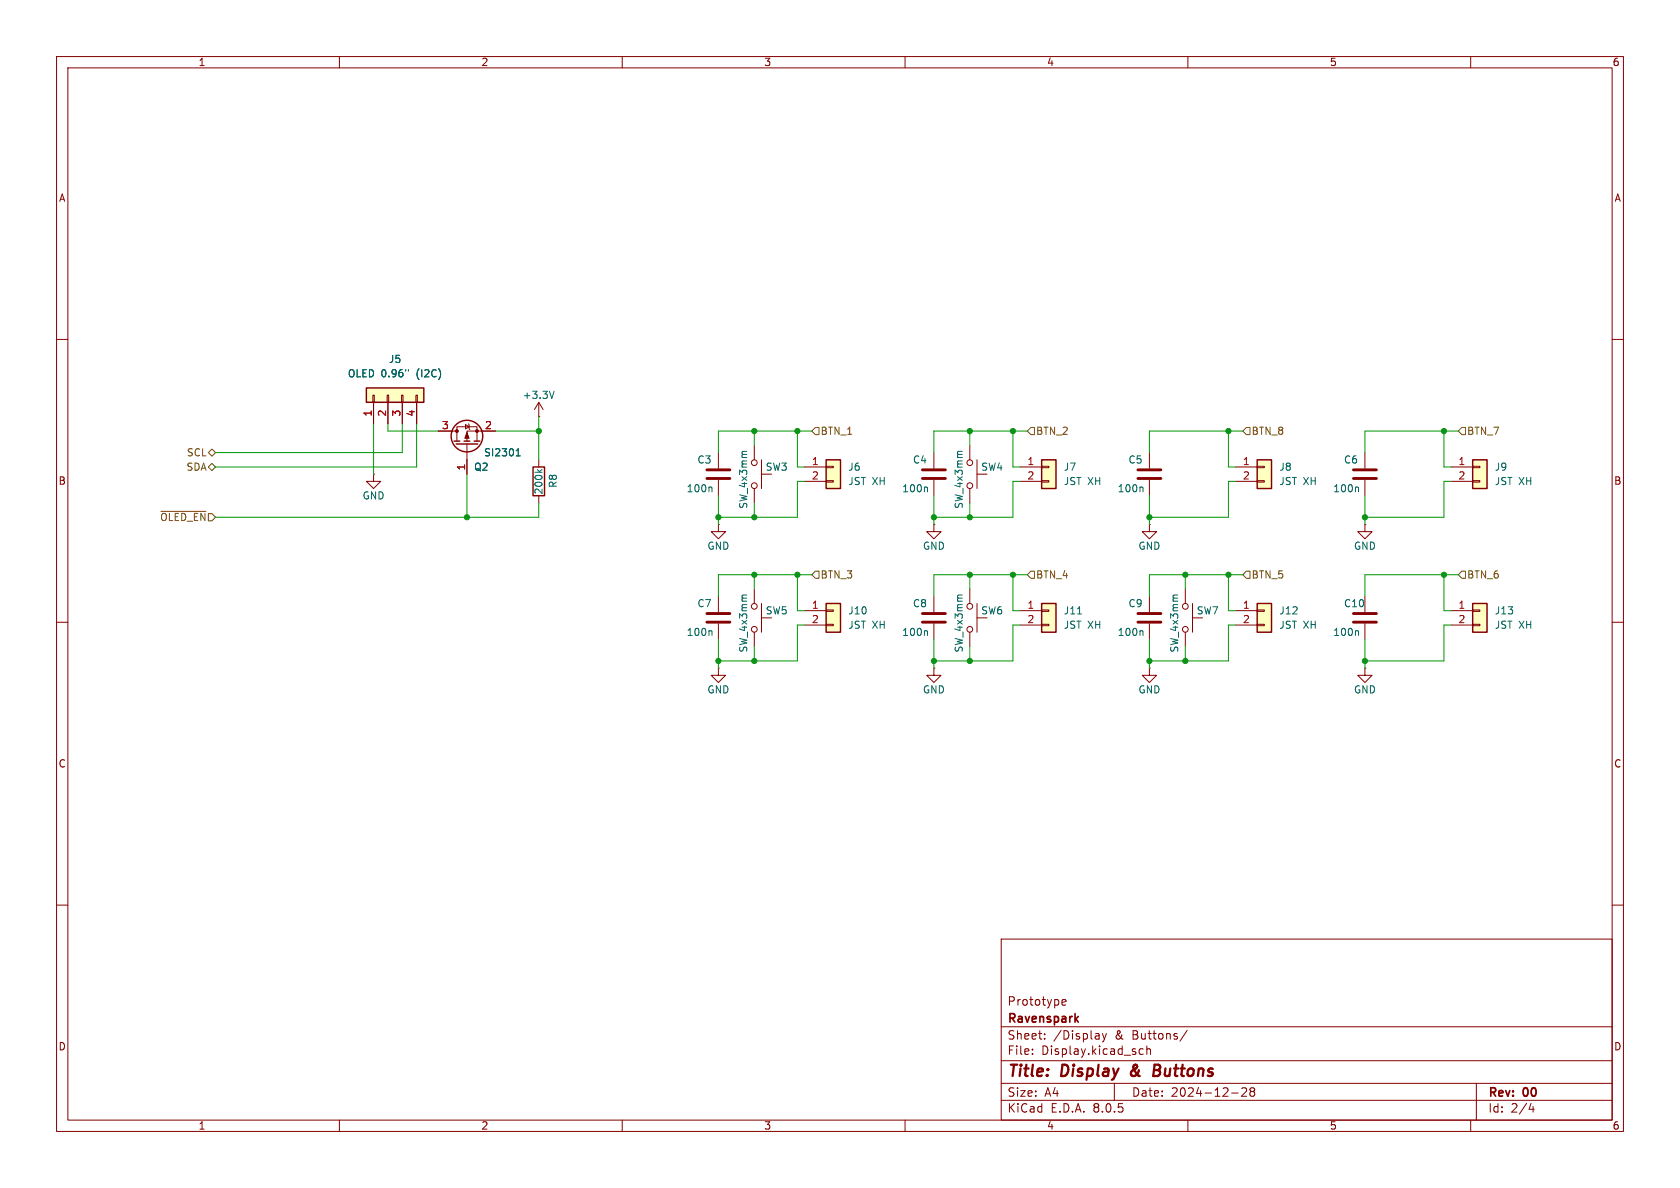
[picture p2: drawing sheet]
<svg xmlns="http://www.w3.org/2000/svg" width="297mm" height="210mm" viewBox="0 0 297 210" stroke-linecap="round" stroke-linejoin="round" font-family="sans-serif">
<g fill="none" stroke="#840000" stroke-width=".18">
<path d="M10 10h277v190h-277zM12 12h273v186h-273zM60 10v2M110 10v2M160 10v2M210 10v2M260 10v2M10 60h2M285 60h2M165.1 92.7v1.3h-1.3l1.3 1.3 1.3-1.3h-1.3M165.1 92.7h.1M203.2 92.7v1.3h-1.3l1.3 1.3 1.3-1.3h-1.3"/>
<path d="M203.2 92.7h.1M10 110h2M241.3 118.1v1.3h-1.3l1.3 1.3 1.3-1.3h-1.3M241.3 118.1h.1M241.3 105.4v2.8M241.3 110.2v2.8M285 110h2M10 160h2M285 160h2M177 166h108v32h-108zM187.7 177.2l.8-.1-.1-.3-.4-.1-.3 .2 .1 .7h.6M60 198v2"/>
<path d="M110 198v2M160 198v2M177 194.5h108M177 191.5h108M177 187.5h108M177 181.5h108M182.5 186.3v.1M182.5 185.5v.1M184.7 183.6v.1M184.7 182.8v.1M194.9 182.7l.3 1M195.2 183.7l-.1 .4-.2 .1"/>
<path d="M195.6 182.7l-.4 1M197 191.5v3M201.4 186.1l.3 .3 .4-.1M202.1 185.5l-.4-.1-.3 .3M202.7 185.5l.3-.1 .3 .1 .1 .9M202.7 184.9v1.5M209.9 182.1l-1.3 2M210 198v2M217.7 193.2h1.2M219.5 192.4l.6-.1 .2 .1 .1 .3-.9 1.1h.9M221.2 192.9l-.2-.2 .2-.4 .5 .1 .1 .2-.3 .3M221.2 192.9l-.2 .3v.3l.2 .3 .5-.1 .1-.2-.1-.4-.2-.2"/>
<path d="M221.2 192.9h.3M260 198v2M261 191.5v6.5M270.7 195l-.4 1.1h.9M271 195.6v1"/>
</g>
<path d="M200.1 189.4a.53 .53 0 0 0 0 .7M204 189.2h.7M204.7 189.2l.2 .1M204.8 188.2h-.7l-.2 2 .9-.1M204.9 189.1l-.2 .1" fill="none" stroke="#840000" stroke-width=".4"/>
<path d="M190.6 179.7l-.5 .6M190.2 180.1l.4 .6" fill="none" stroke="#840000" stroke-width=".3"/>
<path d="M239.3 110h4M239.3 108.5h4" fill="none" stroke="#840000" stroke-width=".51"/>
<path d="M240 111.5l.2 .2v.6" fill="none" stroke="#006464" stroke-width=".18"/>
<path d="M184.1 106.7h2.6v5.1h-2.6z" fill="#ffffc2"/>
<path d="M180.3 108h3.8M180.3 110.5h3.8M184.1 110.4h1.3v.2h-1.3zM184.1 107.8h1.3v.3h-1.3z" fill="none" stroke="#840000" stroke-width=".18"/>
<path d="M184.1 106.7h2.6v5.1h-2.6z" fill="none" stroke="#840000" stroke-width=".25"/>
<path d="M190.5 108.5h.7" fill="none" stroke="#006464" stroke-width=".18"/>
<path d="M260.3 106.7h2.6v5.1h-2.6z" fill="#ffffc2"/>
<path d="M256.5 108h3.8M256.5 110.5h3.8M260.3 110.4h1.3v.2h-1.3zM260.3 107.8h1.3v.3h-1.3z" fill="none" stroke="#840000" stroke-width=".18"/>
<path d="M260.3 106.7h2.6v5.1h-2.6z" fill="none" stroke="#840000" stroke-width=".25"/>
<path d="M146 81.3h2.6v5.1h-2.6z" fill="#ffffc2"/>
<path d="M142.2 82.6h3.8M142.2 85.1h3.8M146 85h1.3v.2h-1.3zM146 82.4h1.3v.3h-1.3zM165.1 118.1v1.3h-1.3l1.3 1.3 1.3-1.3h-1.3M165.1 118.1h.1" fill="none" stroke="#840000" stroke-width=".18"/>
<path d="M146 81.3h2.6v5.1h-2.6z" fill="none" stroke="#840000" stroke-width=".25"/>
<path d="M184.1 81.3h2.6v5.1h-2.6z" fill="#ffffc2"/>
<path d="M180.3 82.6h3.8M180.3 85.1h3.8M184.1 85h1.3v.2h-1.3zM184.1 82.4h1.3v.3h-1.3zM241.3 80v2.8M241.3 84.8v2.8" fill="none" stroke="#840000" stroke-width=".18"/>
<path d="M184.1 81.3h2.6v5.1h-2.6z" fill="none" stroke="#840000" stroke-width=".25"/>
<path d="M239.3 84.6h4M239.3 83.1h4" fill="none" stroke="#840000" stroke-width=".51"/>
<path d="M240 86.1l.2 .2v.6" fill="none" stroke="#006464" stroke-width=".18"/>
<path d="M260.3 81.3h2.6v5.1h-2.6z" fill="#ffffc2"/>
<g fill="none" stroke="#840000" stroke-width=".18">
<path d="M133.3 78.7v2.6M171.4 78.7v2.6M133.3 86.4v2.5M134.6 83.8h1.8M134.6 81.3v5.1M165.1 80v2.8M165.1 84.8v2.8M171.4 86.4v2.5M172.7 83.8h1.8M172.7 81.3v5.1M203.2 80v2.8M203.2 84.8v2.8"/>
<path d="M241.3 92.7v1.3h-1.3l1.3 1.3 1.3-1.3h-1.3M241.3 92.7h.1M256.5 82.6h3.8M256.5 85.1h3.8M260.3 85h1.3v.2h-1.3zM260.3 82.4h1.3v.3h-1.3z"/>
<circle cx="133.4" cy="81.8" r=".51"/>
<circle cx="133.4" cy="85.9" r=".51"/>
<circle cx="171.5" cy="85.9" r=".51"/>
<circle cx="171.5" cy="81.8" r=".51"/>
</g>
<path d="M260.3 81.3h2.6v5.1h-2.6z" fill="none" stroke="#840000" stroke-width=".25"/>
<path d="M163.1 84.6h4M163.1 83.1h4M201.2 84.6h4M201.2 83.1h4" fill="none" stroke="#840000" stroke-width=".51"/>
<path d="M132 79.8h-.6l-.2 .2M170.1 79.8h-.6l-.2 .2M163.8 86.1l.2 .2v.6M201.9 86.1l.2 .2v.6" fill="none" stroke="#006464" stroke-width=".18"/>
<path d="M146 106.7h2.6v5.1h-2.6z" fill="#ffffc2"/>
<g fill="none" stroke="#840000" stroke-width=".18">
<path d="M133.3 104.1v2.6M133.3 111.8v2.5M134.6 109.2h1.8M134.6 106.7v5.1M142.2 108h3.8M142.2 110.5h3.8M146 110.4h1.3v.2h-1.3zM146 107.8h1.3v.3h-1.3zM165.1 105.4v2.8M165.1 110.2v2.8M171.4 104.1v2.6M171.4 111.8v2.5"/>
<path d="M172.7 109.2h1.8M172.7 106.7v5.1"/>
<circle cx="133.4" cy="107.2" r=".51"/>
<circle cx="133.4" cy="111.3" r=".51"/>
<circle cx="171.5" cy="107.2" r=".51"/>
<circle cx="171.5" cy="111.3" r=".51"/>
</g>
<path d="M146 106.7h2.6v5.1h-2.6z" fill="none" stroke="#840000" stroke-width=".25"/>
<path d="M132 105.2h-.6l-.2 .2M163.8 111.5l.2 .2v.6M170.1 105.2h-.6l-.2 .2" fill="none" stroke="#006464" stroke-width=".18"/>
<path d="M163.1 110h4M163.1 108.5h4" fill="none" stroke="#840000" stroke-width=".51"/>
<path d="M222.2 106.7h2.6v5.1h-2.6z" fill="#ffffc2"/>
<path d="M95.2 81.3v1.3M95.2 87.6v1.3M127 92.7v1.3h-1.3l1.3 1.3 1.3-1.3h-1.3M127 92.7h.1M127 80v2.8M127 84.8v2.8M127 118.1v1.3h-1.3l1.3 1.3 1.3-1.3h-1.3M127 118.1h.1M218.4 108h3.8M218.4 110.5h3.8M222.2 110.4h1.3v.2h-1.3zM222.2 107.8h1.3v.3h-1.3z" fill="none" stroke="#840000" stroke-width=".18"/>
<path d="M94.2 82.6h2.1v5h-2.1zM222.2 106.7h2.6v5.1h-2.6z" fill="none" stroke="#840000" stroke-width=".25"/>
<path d="M125 84.6h4M125 83.1h4" fill="none" stroke="#840000" stroke-width=".51"/>
<path d="M95 83l.5 .5M95.8 83l-.5 .4M125.7 86.1l.2 .2v.6" fill="none" stroke="#006464" stroke-width=".18"/>
<path d="M64.8 68.6h10.1v2.5h-10.1z" fill="#ffffc2"/>
<g fill="none" stroke="#840000" stroke-width=".18">
<path d="M65.9 69.9h.3v1.2h-.3zM66 71.1v3.8M68.5 69.9h.2v1.2h-.2zM68.6 71.1v3.8M71 69.9h.2v1.2h-.2zM71.1 71.1v3.8M73.5 69.9h.3v1.2h-.3zM73.7 71.1v3.8M77.5 76.2h3.3M80.8 78v-2.6h3.5v2.6M82.3 75.1l.6 .3-.6 .4zM82.5 78.5v5.3"/>
<path d="M82.8 74.9l.1 .2v.7l.2 .1M87.6 76.2h-5.1v1.8M95.2 73.7h.1M95.2 71.1l-.7 1.3M95.2 71.1v2.6M95.2 71.1l.8 1.3M66 83.8v1.3h-1.2l1.2 1.3 1.3-1.3h-1.3M66 83.8h.1M127 105.4v2.8M127 110.2v2.8"/>
</g>
<g fill="none" stroke="#840000" stroke-width=".25">
<path d="M64.8 68.6h10.1v2.5h-10.1zM80.3 78h1M80.6 78.5h3.9M82 78h1.1M83.8 78h1"/>
<circle cx="82.5" cy="77.1" r="2.79"/>
</g>
<path d="M72.2 65.3v.3M91.3 79.7l.3-.4v1.3M98 69.2l-.5 1.2M91.3 80.6h.7M125.7 111.5l.2 .2v.6" fill="none" stroke="#006464" stroke-width=".18"/>
<path d="M125 110h4M125 108.5h4" fill="none" stroke="#840000" stroke-width=".51"/>
<g fill="#840000" stroke="#840000" stroke-width=".18">
<path d="M82.5 76.5l.4 1h-.7z"/>
<circle cx="84.3" cy="76.2" r=".25"/>
<circle cx="80.8" cy="76.2" r=".25"/>
</g>
<path d="M222.2 81.3h2.6v5.1h-2.6z" fill="#ffffc2"/>
<g fill="none" stroke="#840000" stroke-width=".18">
<path d="M66 71.1v3.8M68.6 71.1v3.8M71.1 71.1v3.8M73.7 71.1v3.8M77.5 76.2h2.5M85.1 76.2h2.5M82.5 81.3v2.5M218.4 82.6h3.8M218.4 85.1h3.8M222.2 85h1.3v.2h-1.3zM222.2 82.4h1.3v.3h-1.3zM203.2 118.1v1.3h-1.3l1.3 1.3 1.3-1.3h-1.3"/>
<path d="M203.2 118.1h.1M203.2 105.4v2.8M203.2 110.2v2.8M209.5 104.1v2.6M209.5 111.8v2.5M210.8 109.2h1.8M210.8 106.7v5.1"/>
<circle cx="209.6" cy="111.3" r=".51"/>
<circle cx="209.6" cy="107.2" r=".51"/>
</g>
<path d="M222.2 81.3h2.6v5.1h-2.6z" fill="none" stroke="#840000" stroke-width=".25"/>
<path d="M201.2 110h4M201.2 108.5h4" fill="none" stroke="#840000" stroke-width=".51"/>
<path d="M72.2 65.3v.3M91.3 79.7l.3-.4v1.3M91.3 80.6h.7M201.9 111.5l.2 .2v.6M208.2 105.2h-.6l-.2 .2" fill="none" stroke="#006464" stroke-width=".18"/>
<path d="M144.1 75.6h.7v1.2h-.7l-.6-.6zM182.2 75.6h.7v1.2h-.7l-.6-.6zM220.3 75.6h.7v1.2h-.7l-.6-.6zM257.8 76.2l.6-.6h.7v1.2h-.7zM28.4 90.4h8M36.8 82.6l.7-.7 .6 .7-.6 .6zM36.8 80l.7-.6 .6 .6-.6 .6zM144.1 101h.7v1.2h-.7l-.6-.6zM182.2 101h.7v1.2h-.7l-.6-.6zM220.3 101h.7v1.2h-.7l-.6-.6zM257.8 101.6l.6-.6h.7v1.2h-.7z" fill="none" stroke="#725600" stroke-width=".18"/>
<g fill="none" stroke="#009600" stroke-width=".18">
<path d="M66 74.9v8.9M68.6 74.9v1.3h8.9M71.1 74.9v5.1h-33M73.7 74.9v7.7h-35.6M87.6 76.2h7.6M95.2 73.7v7.6M133.3 76.2v2.5M141 76.2v6.4h1.2M143.5 76.2h-16.5v3.8M171.4 76.2v2.5M179.1 76.2v6.4h1.2M181.6 76.2h-16.5v3.8"/>
<path d="M217.2 76.2v6.4h1.2M219.7 76.2h-16.5v3.8M255.3 76.2v6.4h1.2M257.8 76.2h-16.5v3.8M82.5 83.8v7.6M95.2 88.9v2.5h-57.1M127 87.6v5.1M133.3 88.9v2.5M142.2 85.1h-1.2v6.3h-14M165.1 87.6v5.1M171.4 88.9v2.5M180.3 85.1h-1.2v6.3h-14"/>
<path d="M203.2 87.6v5.1M218.4 85.1h-1.2v6.3h-14M241.3 87.6v5.1M256.5 85.1h-1.2v6.3h-14M127 113v5.1M133.3 101.6v2.5M133.3 114.3v2.5M141 101.6v6.4h1.2M142.2 110.5h-1.2v6.3h-14M143.5 101.6h-16.5v3.8M165.1 113v5.1M171.4 101.6v2.5"/>
<path d="M171.4 114.3v2.5M179.1 101.6v6.4h1.2M180.3 110.5h-1.2v6.3h-14M181.6 101.6h-16.5v3.8M203.2 113v5.1M209.5 101.6v2.5M209.5 114.3v2.5M217.2 101.6v6.4h1.2M218.4 110.5h-1.2v6.3h-14M219.7 101.6h-16.5v3.8M241.3 113v5.1M255.3 101.6v6.4h1.2"/>
<path d="M256.5 110.5h-1.2v6.3h-14M257.8 101.6h-16.5v3.8"/>
</g>
<g fill="#009600" stroke="#009600" stroke-width=".18">
<circle cx="255.3" cy="101.6" r=".46"/>
<circle cx="255.3" cy="76.2" r=".46"/>
<circle cx="241.3" cy="91.4" r=".46"/>
<circle cx="241.3" cy="116.8" r=".46"/>
<circle cx="133.3" cy="101.6" r=".46"/>
<circle cx="141" cy="101.6" r=".46"/>
<circle cx="171.4" cy="116.8" r=".46"/>
<circle cx="165.1" cy="116.8" r=".46"/>
<circle cx="133.3" cy="91.4" r=".46"/>
<circle cx="141" cy="76.2" r=".46"/>
<circle cx="133.3" cy="76.2" r=".46"/>
<circle cx="179.1" cy="101.6" r=".46"/>
<circle cx="171.4" cy="101.6" r=".46"/>
<circle cx="165.1" cy="91.4" r=".46"/>
<circle cx="171.4" cy="91.4" r=".46"/>
<circle cx="171.4" cy="76.2" r=".46"/>
<circle cx="179.1" cy="76.2" r=".46"/>
<circle cx="127" cy="91.4" r=".46"/>
<circle cx="82.5" cy="91.4" r=".46"/>
<circle cx="133.3" cy="116.8" r=".46"/>
<circle cx="127" cy="116.8" r=".46"/>
<circle cx="95.2" cy="76.2" r=".46"/>
<circle cx="209.5" cy="101.6" r=".46"/>
<circle cx="203.2" cy="116.8" r=".46"/>
<circle cx="209.5" cy="116.8" r=".46"/>
<circle cx="203.2" cy="91.4" r=".46"/>
<circle cx="217.2" cy="101.6" r=".46"/>
<circle cx="217.2" cy="76.2" r=".46"/>
</g>
<g font-size="2.8" fill="#840000">
<text x="178" y="190.9">Title:</text>
<text x="187.7" y="190.9">Display</text>
<text x="200.7" y="190.9">&amp;</text>
<text x="205.5" y="190.9">Buttons</text>
</g>
<g font-size="2.1" fill="#840000">
<text x="178" y="178">Prototype</text>
<text x="178" y="184">Sheet:</text>
<text x="178" y="181.2">Ravenspark</text>
<text x="186.2" y="184">/Display</text>
<text x="197.2" y="184">&amp;</text>
<text x="200.3" y="184">Buttons/</text>
<text x="178" y="186.7">File:</text>
<text x="184.1" y="186.7">Display.kicad_sch</text>
<text x="178" y="196.9">KiCad</text>
<text x="178" y="194.1">Size:</text>
<text x="184.7" y="194.1">A4</text>
<text x="185.7" y="196.9">E.D.A.</text>
<text x="193.3" y="196.9">8.0.5</text>
<text x="200" y="194.1">Date:</text>
<text x="207" y="194.1">2024-12-28</text>
<text x="263" y="194.3">Rev:</text>
<text x="263" y="196.9">Id:</text>
<text x="267.1" y="196.9">2/4</text>
<text x="269.4" y="194.3">00</text>
</g>
<g font-size="1.8" fill="#840000">
<text x="35" y="11.9">1</text>
<text x="85" y="11.9">2</text>
<text x="135" y="11.9">3</text>
<text x="185" y="11.9">4</text>
<text x="235" y="11.9">5</text>
<text x="285" y="11.9">6</text>
<text x="10.3" y="35.9">A</text>
<text x="285.3" y="35.9">A</text>
<text x="10.3" y="85.9">B</text>
<text x="285.3" y="85.9">B</text>
<text x="10.3" y="135.9">C</text>
<text x="285.3" y="135.9">C</text>
<text x="10.3" y="185.9">D</text>
<text x="285.3" y="185.9">D</text>
<text x="35" y="199.9">1</text>
<text x="85" y="199.9">2</text>
<text x="135" y="199.9">3</text>
<text x="185" y="199.9">4</text>
<text x="235" y="199.9">5</text>
<text x="285" y="199.9">6</text>
</g>
<g font-size="1.8" fill="#006464">
<text x="68.7" y="64.4">J5</text>
<text x="61.4" y="66.9">OLED 0.96&quot;</text>
<text x="73.7" y="66.9">(I2C)</text>
<text x="92.3" y="70.7">+3.3V</text>
<text x="83.7" y="83.4">Q2</text>
<text x="85.5" y="80.9">SI2301</text>
<text x="123.2" y="82.1">C3</text>
<text x="135.3" y="83.4">SW3</text>
<text x="149.9" y="83.4">J6</text>
<text x="161.3" y="82.1">C4</text>
<text x="173.4" y="83.4">SW4</text>
<text x="188" y="83.4">J7</text>
<text x="199.4" y="82.1">C5</text>
<text x="226.1" y="83.4">J8</text>
<text x="237.5" y="82.1">C6</text>
<text x="264.2" y="83.4">J9</text>
<text x="64" y="88.5">GND</text>
<text x="96.1" y="87.5" transform="rotate(-90 96.1 87.5)">200k</text>
<text x="98.7" y="86.4" transform="rotate(-90 98.7 86.4)">R8</text>
<text x="121.3" y="87.2">100n</text>
<text x="149.9" y="86">JST XH</text>
<text x="159.4" y="87.2">100n</text>
<text x="188" y="86">JST XH</text>
<text x="197.5" y="87.2">100n</text>
<text x="226.1" y="86">JST XH</text>
<text x="235.6" y="87.2">100n</text>
<text x="264.2" y="86">JST XH</text>
<text x="132.3" y="90.1" transform="rotate(-90 132.3 90.1)">SW_4x3mm</text>
<text x="170.4" y="90.1" transform="rotate(-90 170.4 90.1)">SW_4x3mm</text>
<text x="125" y="97.4">GND</text>
<text x="163.1" y="97.4">GND</text>
<text x="201.2" y="97.4">GND</text>
<text x="239.3" y="97.4">GND</text>
<text x="123.2" y="107.5">C7</text>
<text x="161.3" y="107.5">C8</text>
<text x="199.4" y="107.5">C9</text>
<text x="237.5" y="107.5">C10</text>
<text x="121.3" y="112.6">100n</text>
<text x="135.3" y="108.8">SW5</text>
<text x="149.9" y="111.4">JST XH</text>
<text x="149.9" y="108.8">J10</text>
<text x="159.4" y="112.6">100n</text>
<text x="173.4" y="108.8">SW6</text>
<text x="188" y="111.4">JST XH</text>
<text x="188" y="108.8">J11</text>
<text x="197.5" y="112.6">100n</text>
<text x="211.5" y="108.8">SW7</text>
<text x="226.1" y="111.4">JST XH</text>
<text x="226.1" y="108.8">J12</text>
<text x="235.6" y="112.6">100n</text>
<text x="264.2" y="108.8">J13</text>
<text x="264.2" y="111.4">JST XH</text>
<text x="132.3" y="115.5" transform="rotate(-90 132.3 115.5)">SW_4x3mm</text>
<text x="170.4" y="115.5" transform="rotate(-90 170.4 115.5)">SW_4x3mm</text>
<text x="208.5" y="115.5" transform="rotate(-90 208.5 115.5)">SW_4x3mm</text>
<text x="125" y="122.8">GND</text>
<text x="163.1" y="122.8">GND</text>
<text x="201.2" y="122.8">GND</text>
<text x="239.3" y="122.8">GND</text>
</g>
<g font-size="1.8" fill="#a90000">
<text x="65.8" y="73.7" transform="rotate(-90 65.8 73.7)">1</text>
<text x="68.3" y="73.7" transform="rotate(-90 68.3 73.7)">2</text>
<text x="70.9" y="73.7" transform="rotate(-90 70.9 73.7)">3</text>
<text x="73.4" y="73.7" transform="rotate(-90 73.4 73.7)">4</text>
<text x="78" y="75.9">3</text>
<text x="85.7" y="75.9">2</text>
<text x="82.3" y="83.3" transform="rotate(-90 82.3 83.3)">1</text>
<text x="143.4" y="82.3">1</text>
<text x="181.5" y="82.3">1</text>
<text x="219.6" y="82.3">1</text>
<text x="257.7" y="82.3">1</text>
<text x="143.4" y="84.8">2</text>
<text x="181.5" y="84.8">2</text>
<text x="219.6" y="84.8">2</text>
<text x="257.7" y="84.8">2</text>
<text x="143.4" y="107.7">1</text>
<text x="181.5" y="107.7">1</text>
<text x="219.6" y="107.7">1</text>
<text x="257.7" y="107.7">1</text>
<text x="143.4" y="110.2">2</text>
<text x="181.5" y="110.2">2</text>
<text x="219.6" y="110.2">2</text>
<text x="257.7" y="110.2">2</text>
</g>
<g font-size="1.8" fill="#725600">
<text x="145" y="77.1">BTN_1</text>
<text x="183.1" y="77.1">BTN_2</text>
<text x="221.2" y="77.1">BTN_8</text>
<text x="259.3" y="77.1">BTN_7</text>
<text x="32.9" y="83.4">SDA</text>
<text x="32.9" y="80.9">SCL</text>
<text x="28.2" y="92.3">~{OLED_EN}</text>
<text x="145" y="102.5">BTN_3</text>
<text x="183.1" y="102.5">BTN_4</text>
<text x="221.2" y="102.5">BTN_5</text>
<text x="259.3" y="102.5">BTN_6</text>
</g>
</svg>
